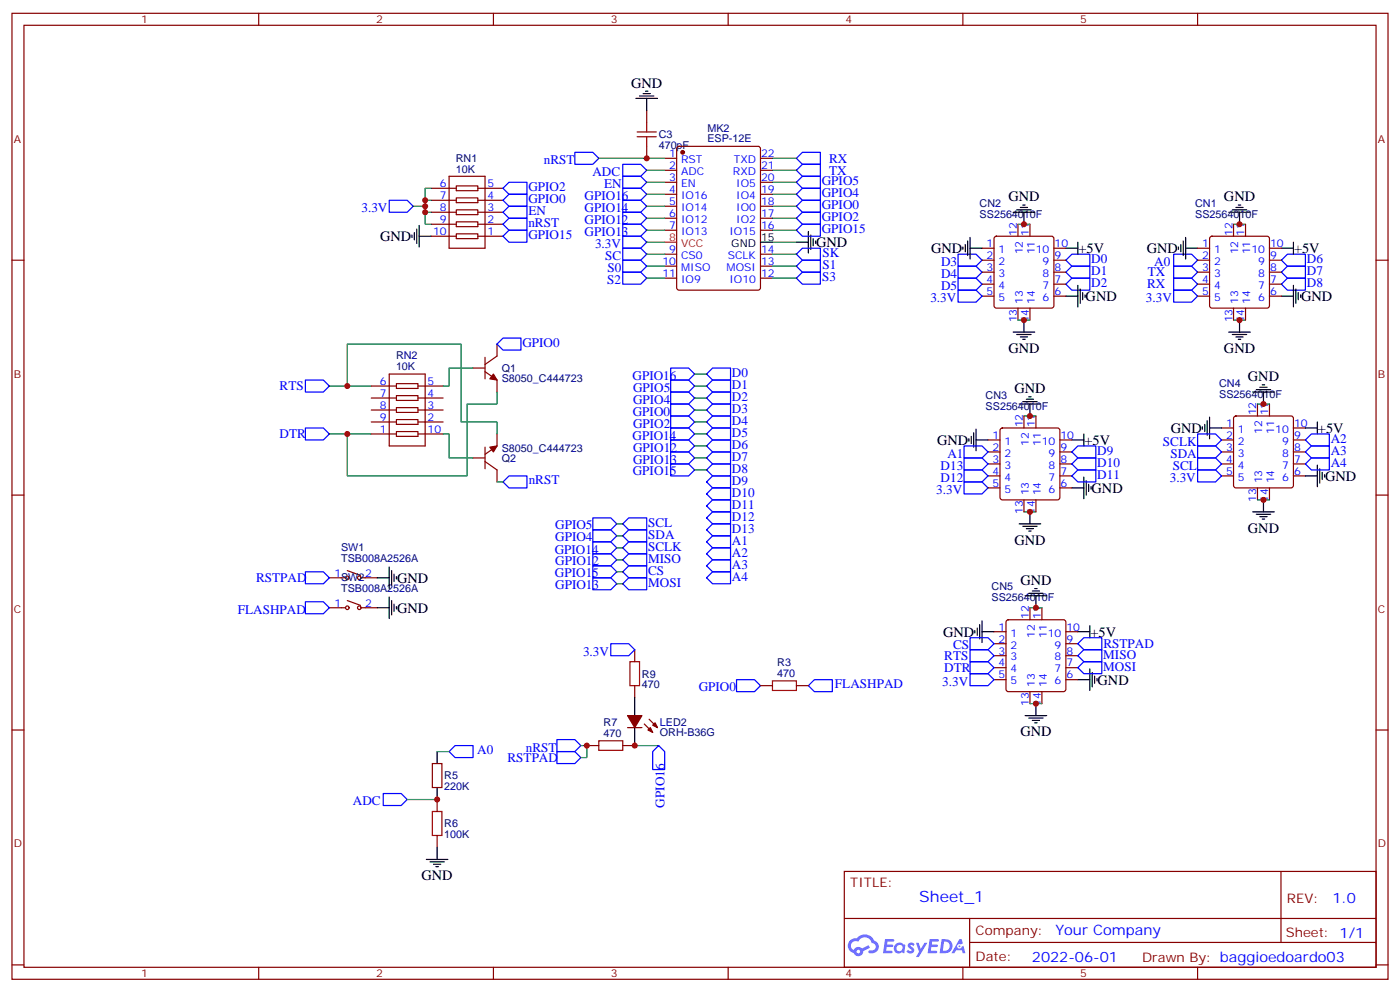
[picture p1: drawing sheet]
<svg xmlns="http://www.w3.org/2000/svg" width="412mm" height="292mm" viewBox="0 0 412 292" stroke-linecap="round" stroke-linejoin="round" font-family="sans-serif">
<g fill="none" stroke="#870000" stroke-width=".35">
<path d="M3.5 3.9h405.4v284.4h-405.4zM7.1 7.4h398.2v277.3h-398.2zM76.2 3.9v3.5M145.3 3.9v3.5M214.5 3.9v3.5M283.6 3.9v3.5M352.8 3.9v3.5M3.5 76.6h3.6M405.3 76.6h3.6M3.5 145.7h3.6M405.3 145.7h3.6M3.5 214.9h3.6"/>
<path d="M405.3 214.9h3.6M248.7 256.5h156.6v28.2h-156.6zM377.3 256.5v20.9M248.7 270.4h156.5M285.6 277.4h119.6M285.6 270.4v14.1M3.5 284h3.6M76.2 284.7v3.6M145.3 284.7v3.6M214.5 284.7v3.6M283.6 284.7v3.6M352.8 284.7v3.6"/>
<path d="M405.3 284h3.6"/>
</g>
<g fill="#5487ff">
<path d="M267.7 277.7a1.22 1.22 0 0 1 1.7 .2l-.4 .6a.47 .47 0 0 0-.3-.4 .47 .47 0 0 0-.5 .2l.1 .2a1.14 1.14 0 0 1 .8 1.8 1.14 1.14 0 0 1-1.9 0l-.2-.2 .5-.6 .7 .5a.29 .29 0 0 0 .3-.3 .29 .29 0 0 0-.2-.3 1.04 1.04 0 0 1-.6-1.7z"/>
<path d="M260.7 276.4h2.4l.3 .2-.2 .5-1.8 .1-.1 .8h1.5l.3 .4-.3 .4h-1.6l-.2 1.1h1.7l.2 .3-.2 .3-2.6 .1z"/>
<path d="M273.8 276.4h2.4l.3 .2-.1 .5-1.8 .1-.2 .8h1.6l.3 .4-.4 .4h-1.6l-.1 1.1h1.7l.2 .3-.2 .3-2.6 .1z"/>
<path d="M282.6 276.4h.7l.3 1.3-.6 .3a.69 .69 0 0 0-1 .3 .69 .69 0 0 0 .4 .9 .69 .69 0 0 0 .9-.6l.5-.2 .6 2.2h-.8l-.2-.9h-1.8l-.5 .9h-.8z"/>
<path d="M269.8 277.5h.8l.6 1.8 1.1-1.8h.9l-2.6 4.2h-.8l.9-1.5z"/>
<path d="M277.4 276.4l-.6 4.2h1.3a2.11 2.11 0 0 0 2.5-2.1 2.11 2.11 0 0 0-2.5-2.1zM278.1 277.2a1.39 1.39 0 0 1 1.7 1.4 1.39 1.39 0 0 1-1.8 1.3h-.3z"/>
<path d="M263.7 278.1a1.54 1.54 0 0 0-.1 2.1 1.54 1.54 0 0 0 2.2 .1l.6 .3 .3-2.3-.2-.3h-.4a1.49 1.49 0 0 0-2.4 .1zM264 279.1a.94 .94 0 0 1 1.8 0 .94 .94 0 0 1-1.8 0z"/>
<path d="M250.4 276.8a2.18 2.18 0 0 0 1.1 3.7 1.44 1.44 0 0 0 1.6 .9 1.44 1.44 0 0 0 1.2-1.4l2-1-.5-.8-1.9 1a1.47 1.47 0 0 0-2.4 .4 1.39 1.39 0 0 1-.7-1.9 1.39 1.39 0 0 1 2-.5 2.12 2.12 0 0 1 2.2-1.3 2.12 2.12 0 0 1 1.9 1.7 1.14 1.14 0 0 1 1.1 1.4 1.14 1.14 0 0 1-1.7 .7 .43 .43 0 0 0-.5 .4 .43 .43 0 0 0 .4 .5 1.98 1.98 0 0 0 2.5-1.2 1.98 1.98 0 0 0-1.2-2.6 3.1 3.1 0 0 0-5.3-.6l-.9 .1zM252.3 280.1a.55 .55 0 0 1 1.1 0 .55 .55 0 0 1-1.1 0z"/>
<circle cx="282.6" cy="278.5" r=".26"/>
</g>
<g fill="none" stroke="#00f" stroke-width=".35">
<path d="M114.7 58.9h5.2l1.8 1.8-1.8 1.8h-5.2zM148.2 55.4l1.7-1.7h5.3v3.5h-5.3zM148.2 58.9l1.7-1.7h5.3v3.5h-5.3zM169.3 44.8h5.3l1.8 1.8-1.8 1.8h-5.3zM183.4 51.9h5.3l1.8 1.8-1.8 1.7h-5.3zM183.4 48.4h5.3l1.8 1.7-1.8 1.8h-5.3zM183.4 55.4h5.3l1.8 1.8-1.8 1.7h-5.3zM183.4 58.9h5.3l1.8 1.8-1.8 1.8h-5.3zM234.6 57.2l1.8-1.8h5.3v3.5h-5.3zM234.6 53.7l1.8-1.8h5.3v3.5h-5.3zM234.6 50.1l1.8-1.7h5.3v3.5h-5.3zM234.6 46.6l1.8-1.8h5.3v3.6h-5.3z"/>
<path d="M148.2 62.5l1.7-1.8h5.3v3.5h-5.3zM148.2 66l1.7-1.8h5.3v3.6h-5.3zM149.9 67.8h5.3v3.5h-5.3l-1.7-1.8zM183.4 69.5h5.3l1.8 1.8-1.8 1.8h-5.3zM183.4 62.5h5.3l1.8 1.7-1.8 1.8h-5.3zM183.4 66h5.3l1.8 1.8-1.8 1.7h-5.3zM183.4 73.1h5.3l1.8 1.7-1.8 1.8h-5.3zM183.4 76.6h5.3l1.8 1.8-1.8 1.7h-5.3zM234.6 64.2l1.8-1.7h5.3v3.5h-5.3zM234.6 60.7l1.8-1.8h5.3v3.6h-5.3zM234.6 67.8l1.8-1.8h5.3v3.5h-5.3zM234.6 74.8l1.8-1.7h5.3v3.5h-5.3z"/>
<path d="M234.6 78.4l1.8-1.8h5.3v3.5h-5.3zM282.2 74.8h5.3l1.8 1.8-1.8 1.8h-5.3zM282.2 78.4h5.3l1.8 1.7-1.8 1.8h-5.3zM314 76.6l1.7-1.8h5.3v3.6h-5.3zM345.7 74.8h5.3l1.8 1.8-1.8 1.8h-5.3zM345.7 78.4h5.3l1.8 1.7-1.8 1.8h-5.3zM377.5 76.6l1.7-1.8h5.3v3.6h-5.3zM183.4 80.1h5.3l1.8 1.8-1.8 1.7h-5.3zM234.6 81.9l1.8-1.8h5.3v3.5h-5.3zM282.2 81.9h5.3l1.8 1.7-1.8 1.8h-5.3zM282.2 85.4h5.3l1.8 1.8-1.8 1.7h-5.3zM314 83.6l1.7-1.7h5.3v3.5h-5.3z"/>
<path d="M314 80.1l1.7-1.7h5.3v3.5h-5.3zM345.7 81.9h5.3l1.8 1.7-1.8 1.8h-5.3zM345.7 85.4h5.3l1.8 1.8-1.8 1.7h-5.3zM377.5 83.6l1.7-1.7h5.3v3.5h-5.3zM377.5 80.1l1.7-1.7h5.3v3.5h-5.3zM90 111.9h5.2l1.8 1.7-1.8 1.8h-5.2zM146.4 101.3l1.8-1.8h5.3v3.5h-5.3zM197.6 115.4h5.2l1.8 1.8-1.8 1.7h-5.2zM197.6 111.9h5.2l1.8 1.7-1.8 1.8h-5.2zM197.6 108.3h5.2l1.8 1.8-1.8 1.8h-5.2zM197.6 118.9h5.2l1.8 1.8-1.8 1.7h-5.2zM208.1 113.6l1.8-1.7h5.3v3.5h-5.3z"/>
<path d="M208.1 117.2l1.8-1.8h5.3v3.5h-5.3zM208.1 110.1l1.8-1.8h5.3v3.6h-5.3zM90 126h5.2l1.8 1.7-1.8 1.8h-5.2zM197.6 122.4h5.2l1.8 1.8-1.8 1.8h-5.2zM197.6 136.6h5.2l1.8 1.7-1.8 1.8h-5.2zM197.6 126h5.2l1.8 1.7-1.8 1.8h-5.2zM197.6 129.5h5.2l1.8 1.8-1.8 1.7h-5.2zM197.6 133h5.2l1.8 1.8-1.8 1.8h-5.2zM208.1 124.2l1.8-1.8h5.3v3.6h-5.3zM208.1 134.8l1.8-1.8h5.3v3.6h-5.3zM208.1 127.7l1.8-1.7h5.3v3.5h-5.3zM208.1 138.3l1.8-1.7h5.3v3.5h-5.3z"/>
<path d="M208.1 131.3l1.8-1.8h5.3v3.5h-5.3zM208.1 120.7l1.8-1.8h5.3v3.5h-5.3zM284 134.8h5.3l1.7 1.8-1.7 1.7h-5.3zM284 131.3h5.3l1.7 1.7-1.7 1.8h-5.3zM284 138.3h5.3l1.7 1.8-1.7 1.8h-5.3zM315.7 133l1.8-1.7h5.3v3.5h-5.3zM317.5 134.8h5.3v3.5h-5.3l-1.8-1.7zM352.8 138.3h5.3l1.7 1.8-1.7 1.8h-5.3zM352.8 134.8h5.3l1.7 1.8-1.7 1.7h-5.3zM352.8 131.3h5.3l1.7 1.7-1.7 1.8h-5.3zM352.8 127.7h5.3l1.7 1.8-1.7 1.8h-5.3zM384.5 133l1.8-1.7h5.3v3.5h-5.3z"/>
<path d="M384.5 136.6l1.8-1.8h5.3v3.5h-5.3zM384.5 129.5l1.8-1.8h5.3v3.6h-5.3zM148.2 141.9l1.7-1.8h5.3v3.5h-5.3zM174.6 152.4h5.3l1.8 1.8-1.8 1.8h-5.3zM174.6 156h5.3l1.8 1.7-1.8 1.8h-5.3zM174.6 159.5h5.3l1.8 1.8-1.8 1.7h-5.3zM183.4 154.2l1.8-1.8h5.3v3.6h-5.3zM183.4 157.7l1.8-1.7h5.3v3.5h-5.3zM185.2 159.5h5.3v3.5h-5.3l-1.8-1.7zM208.1 152.4l1.8-1.7h5.3v3.5h-5.3zM208.1 159.5l1.8-1.8h5.3v3.6h-5.3zM208.1 141.9l1.8-1.8h5.3v3.5h-5.3z"/>
<path d="M208.1 156l1.8-1.8h5.3v3.5h-5.3zM208.1 148.9l1.8-1.8h5.3v3.6h-5.3zM208.1 145.4l1.8-1.8h5.3v3.5h-5.3zM284 141.9h5.3l1.7 1.7-1.7 1.8h-5.3zM315.7 140.1l1.8-1.8h5.3v3.6h-5.3zM90 168.3h5.2l1.8 1.8-1.8 1.7h-5.2zM90 177.1h5.2l1.8 1.8-1.8 1.8h-5.2zM174.6 163h5.3l1.8 1.8-1.8 1.7h-5.3zM174.6 166.5h5.3l1.8 1.8-1.8 1.8h-5.3zM174.6 170.1h5.3l1.8 1.7-1.8 1.8h-5.3zM183.4 164.8l1.8-1.8h5.3v3.5h-5.3zM183.4 168.3l1.8-1.8h5.3v3.6h-5.3z"/>
<path d="M183.4 171.8l1.8-1.7h5.3v3.5h-5.3zM208.1 163l1.8-1.7h5.3v3.5h-5.3zM208.1 170.1l1.8-1.8h5.3v3.5h-5.3zM208.1 166.5l1.8-1.7h5.3v3.5h-5.3zM179.9 189.5h5.3l1.8 1.7-1.8 1.8h-5.3zM285.8 198.3h5.2l1.8 1.8-1.8 1.7h-5.2zM285.8 187.7h5.2l1.8 1.8-1.8 1.7h-5.2zM285.8 191.2h5.2l1.8 1.8-1.8 1.8h-5.2zM285.8 194.8h5.2l1.8 1.7-1.8 1.8h-5.2zM317.5 193l1.8-1.8h5.3v3.6h-5.3zM317.5 196.5l1.8-1.7h5.3v3.5h-5.3zM317.5 189.5l1.8-1.8h5.3v3.5h-5.3z"/>
<path d="M164 217.7h5.3l1.8 1.8-1.8 1.7h-5.3zM217 200.1h5.2l1.8 1.7-1.8 1.8h-5.2zM238.1 201.8l1.8-1.7h5.3v3.5h-5.3zM112.9 233.6h5.3l1.7 1.7-1.7 1.8h-5.3zM132.3 221.2l1.8-1.7h5.2v3.5h-5.2zM164 221.2h5.3l1.8 1.8-1.8 1.8h-5.3zM192.3 221.2l1.7-1.7 1.8 1.7v5.3h-3.5z"/>
</g>
<g fill="none" stroke="#008700" stroke-width=".35">
<path d="M125.2 58.9h1.8M127 55.4h-1.8v10.6h1.8M176.4 46.6h19.4M190.5 50.1h5.3M190.5 53.7h5.3M190.5 57.2h5.3M227.5 46.6h7.1M227.5 50.1h7.1M227.5 53.7h7.1M227.5 57.2h7.1M121.7 60.7h3.5M125.2 62.5h1.8"/>
<path d="M190.5 60.7h5.3M190.5 67.8h5.3M190.5 64.2h5.3M190.5 71.3h5.3M190.5 78.4h5.3M190.5 74.8h5.3M227.5 60.7h7.1M227.5 67.8h7.1M227.5 64.2h7.1M227.5 71.3h7.1M227.5 78.4h7.1M227.5 74.8h7.1"/>
<path d="M299.9 66h3.5M363.4 66h3.5M190.5 81.9h5.3M227.5 81.9h7.1M299.9 94.2h3.5M363.4 94.2h3.5M97 113.6h12.4M102.3 113.6v-12.3h33.5v22.9h10.6v3.5M139.3 108.3h-7v5.3h-1.8M146.4 115.4v3.5h-8.8v21.2h-35.3v-12.4M204.6 117.2h3.5M204.6 113.6h3.5"/>
<path d="M204.6 110.1h3.5M370.4 118.9h3.5M97 127.7h12.4M130.5 127.7h1.8v7.1h7M204.6 124.2h3.5M204.6 127.7h3.5M204.6 120.7h3.5M204.6 134.8h3.5M204.6 131.3h3.5M204.6 138.3h3.5M301.6 122.4h3.6M146.4 141.9h1.8"/>
<path d="M181.7 157.7h1.7M181.7 154.2h1.7M301.6 150.7h3.6M370.4 147.1h3.5M181.7 161.3h1.7M181.7 168.3h1.7M181.7 164.8h1.7M181.7 171.8h1.7M303.4 178.9h3.5M171.1 219.5h1.8v3.5h-1.8M187 219.5h7M303.4 207.1h3.5"/>
<path d="M119.9 235.3h8.9M128.8 221.2h3.5"/>
</g>
<path d="M187.7 38.8h5.6M190.5 36v2.8M187.7 40.3h5.6M190.5 40.3v2.8M185.6 194.8h2.8v7h-2.8zM176.4 218.1h7v2.8h-7zM227.5 200.4h7.1v2.8h-7.1zM127.4 238.9h2.8v7h-2.8z" fill="none" stroke="#a10000" stroke-width=".35"/>
<g fill="none" stroke="#870000" stroke-width=".35">
<path d="M190.5 32.5v3.5M127 58.9h7.4M127 55.4h7.4M132.3 51.9h10.6v21.2h-10.6zM134.4 58.2h6.4v1.5h-6.4zM134.4 54.7h6.4v1.4h-6.4zM140.8 58.9h7.4M140.8 55.4h7.4M190.5 43.1v3.5M195.8 46.6h3.5M195.8 50.1h3.5M195.8 53.7h3.5"/>
<path d="M195.8 57.2h3.5M199.6 43.3l.4-.2h23.3l.7 .4v41.2l-.4 .7h-23.6l-.6-.5-.1-41.1zM224 46.6h3.5M224 50.1h3.5M224 53.7h3.5M224 57.2h3.5M127 69.5h7.4M127 62.5h7.4M127 66h7.4M134.4 68.8h6.4v1.4h-6.4zM134.4 65.3h6.4v1.4h-6.4zM134.4 61.8h6.4v1.4h-6.4z"/>
<path d="M140.8 69.5h7.4M140.8 62.5h7.4M140.8 66h7.4M195.8 60.7h3.5M195.8 64.2h3.5M195.8 67.8h3.5M195.8 74.8h3.5M195.8 78.4h3.5M224 60.7h3.5M224 64.2h3.5M224 67.8h3.5M224 74.8h3.5"/>
<path d="M224 78.4h3.5M289.3 73.1h3.5M289.3 76.6h3.5M293 69.7l.5-.2h16.2l.5 .2 .2 .5v19.8l-.2 .5-.5 .2h-16.2l-.5-.2-.2-.5v-19.8zM299.9 66v3.5M303.4 66v3.5M310.4 73.1h3.6M310.4 76.6h3.6M352.8 73.1h3.5M352.8 76.6h3.5M356.5 69.7l.5-.2h16.2l.5 .2 .2 .5v19.8l-.2 .5-.5 .2h-16.2l-.5-.2-.2-.5v-19.8zM363.4 66v3.5"/>
<path d="M366.9 66v3.5M373.9 73.1h3.6M373.9 76.6h3.6M195.8 81.9h3.5M224 81.9h3.5M289.3 80.1h3.5M289.3 83.6h3.5M289.3 87.2h3.5M299.9 90.7v3.5M303.4 90.7v3.5M310.4 80.1h3.6M310.4 83.6h3.6"/>
<path d="M310.4 87.2h3.6M352.8 80.1h3.5M352.8 83.6h3.5M352.8 87.2h3.5M363.4 90.7v3.5M366.9 90.7v3.5M373.9 80.1h3.6M373.9 83.6h3.6M373.9 87.2h3.6M109.4 117.2h7.4M109.4 113.6h7.4M114.7 110.1h10.5v21.2h-10.5z"/>
<path d="M116.8 120h6.3v1.4h-6.3zM116.8 116.5h6.3v1.4h-6.3zM116.8 112.9h6.3v1.4h-6.3zM123.1 117.2h7.4M123.1 113.6h7.4M139.3 108.3h3.6M142.9 105.2v6.3M142.9 109.4l3.5 2.5v3.5M146.4 101.3v3.5l-3.5 2.5M370.4 118.9v3.5M373.9 118.9v3.5M109.4 127.7h7.4"/>
<path d="M109.4 120.7h7.4M109.4 124.2h7.4M116.8 127h6.3v1.4h-6.3zM116.8 123.5h6.3v1.4h-6.3zM123.1 127.7h7.4M123.1 120.7h7.4M123.1 124.2h7.4M139.3 134.8h3.6M142.9 131.6v6.4M142.9 135.9l3.5 2.4v3.6M146.4 127.7v3.6l-3.5 2.4M291 129.5h3.6"/>
<path d="M291 133h3.6M291 136.6h3.6M294.8 126.2l.5-.2h16.2l.5 .2 .2 .5v19.7l-.2 .5-.5 .2h-16.2l-.5-.2-.2-.5v-19.7zM301.6 122.4v3.6M305.2 122.4v3.6M312.2 129.5h3.5M312.2 133h3.5M312.2 136.6h3.5M359.8 129.5h3.6M359.8 133h3.6M359.8 136.6h3.6M359.8 126h3.6"/>
<path d="M363.6 122.7l.5-.3h16.2l.5 .3 .2 .5v19.7l-.2 .5-.5 .2h-16.2l-.5-.2-.2-.5v-19.7zM381 129.5h3.5M381 133h3.5M381 136.6h3.5M381 126h3.5M291 140.1h3.6M291 143.6h3.6M301.6 147.1v3.6M305.2 147.1v3.6M312.2 140.1h3.5M312.2 143.6h3.5M359.8 140.1h3.6"/>
<path d="M370.4 143.6v3.5M373.9 143.6v3.5M381 140.1h3.5M97 170.1h4.6M97 178.9h4.6M102.3 168l3.9 1.4M102.3 176.8l3.9 1.4M106.5 170.1h4.6M106.5 178.9h4.6M303.4 178.9v3.5M306.9 178.9v3.5M187 191.2v3.6"/>
<path d="M292.8 185.9h3.5M292.8 189.5h3.5M292.8 193h3.5M292.8 196.5h3.5M296.6 182.6l.4-.2h16.3l.5 .2 .2 .5v19.8l-.3 .5-.4 .2h-16.3l-.5-.2-.2-.5v-19.8zM314 185.9h3.5M314 189.5h3.5M314 193h3.5M314 196.5h3.5M172.9 219.5h3.5M183.4 219.5h3.6M184.9 214.2h4.2"/>
<path d="M187 201.8v3.6M189.8 213.1l2.5 2.5M191.2 211.7l2.5 2.5M224 201.8h3.5M234.6 201.8h3.5M292.8 200.1h3.5M303.4 203.6v3.5M306.9 203.6v3.5M314 200.1h3.5M127.4 224.8h2.8v7h-2.8zM128.8 235.3v3.6M128.8 245.9v3.5"/>
<circle cx="102.3" cy="178.9" r=".53"/>
<circle cx="102.3" cy="170.1" r=".53"/>
<circle cx="105.8" cy="178.9" r=".53"/>
<circle cx="105.8" cy="170.1" r=".53"/>
</g>
<g fill="none" stroke="#000" stroke-width=".35">
<path d="M187.3 29h6.4M188.4 28.3h4.2M189.4 27.6h2.2M190.1 26.8h.8M190.5 29v3.5M121.4 69.2v.7M122.1 68.5v2.1M122.8 67.4v4.2M123.5 69.5h3.5M123.5 66.4v6.3M224 71.3h3.5M234.6 71.3h3.5"/>
<path d="M238.1 68.1v6.4M238.8 69.2v4.2M239.5 70.2v2.2M240.2 70.9v.7M283.6 72.7v.7M284.3 72v2.1M285 70.9v4.3M285.8 73.1h3.5M285.8 69.9v6.3M298.4 62.5h6.4M299.5 61.8h4.2M300.6 61.1h2.1"/>
<path d="M301.3 60.4h.7M301.6 62.5v3.5M314 73.1h3.5M317.5 71.3v3.5M347.1 72.7v.7M347.8 72v2.1M348.5 70.9v4.3M349.2 73.1h3.6M349.2 69.9v6.3M361.9 62.5h6.4M363 61.8h4.2M364.1 61.1h2.1"/>
<path d="M364.8 60.4h.7M365.1 62.5v3.5M377.5 73.1h3.5M381 71.3v3.5M298.4 97.8h6.4M299.5 98.5h4.2M300.6 99.2h2.1M301.3 99.9h.7M301.6 94.2v3.6M314 87.2h3.5M317.5 84v6.3M318.2 85.1v4.2"/>
<path d="M318.9 86.1v2.1M319.6 86.8v.7M361.9 97.8h6.4M363 98.5h4.2M364.1 99.2h2.1M364.8 99.9h.7M365.1 94.2v3.6M377.5 87.2h3.5M381 84v6.3M381.7 85.1v4.2M382.4 86.1v2.1M383.1 86.8v.7"/>
<path d="M300.2 118.9h6.4M301.3 118.2h4.2M302.3 117.5h2.1M303 116.8h.7M303.4 118.9v3.5M369 115.4h6.4M370.1 114.7h4.2M371.1 114h2.1M371.8 113.3h.7M372.2 115.4v3.5M285.4 129.2v.7M286.1 128.4v2.2"/>
<path d="M286.8 127.4v4.2M287.5 129.5h3.5M287.5 126.3v6.4M315.7 129.5h3.6M319.3 127.7v3.6M354.2 125.6v.7M354.9 124.9v2.1M355.6 123.9v4.2M356.3 126h3.5M356.3 122.8v6.4M384.5 126h3.6M388.1 124.2v3.5"/>
<path d="M388.1 136.9v6.4M388.8 138v4.2M389.5 139v2.1M390.2 139.7v.7M300.2 154.2h6.4M301.3 154.9h4.2M302.3 155.6h2.1M303 156.3h.7M303.4 150.7v3.5M315.7 143.6h3.6M319.3 140.4v6.4M320 141.5v4.2"/>
<path d="M320.7 142.6v2.1M321.4 143.3v.7M369 150.7h6.4M370.1 151.4h4.2M371.1 152.1h2.1M371.8 152.8h.7M372.2 147.1v3.6M384.5 140.1h3.6M111.1 178.9h3.6M111.1 170.1h3.6M114.7 166.9v6.3M114.7 175.7v6.4"/>
<path d="M115.4 168v4.2M115.4 176.8v4.2M116.1 169v2.1M116.1 177.8v2.2M116.8 169.7v.7M116.8 178.5v.7M302 175.4h6.3M303 174.7h4.3M304.1 174h2.1M304.8 173.2h.7M305.2 175.4v3.5M287.2 185.6v.7"/>
<path d="M287.9 184.9v2.1M288.6 183.8v4.3M289.3 185.9h3.5M289.3 182.8v6.3M317.5 185.9h3.5M321 184.2v3.5M321 196.9v6.3M321.7 197.9v4.3M322.4 199v2.1M323.1 199.7v.7M187 205.4v5.2M187 214.2v5.3"/>
<path d="M302 210.6h6.3M303 211.3h4.3M304.1 212.1h2.1M304.8 212.8h.7M305.2 207.1v3.5M317.5 200.1h3.5M128.8 221.2v3.6M128.8 231.8v3.5M125.6 253h6.3M126.6 253.7h4.3M127.7 254.4h2.1M128.4 255.1h.7"/>
<path d="M128.8 249.4v3.6"/>
</g>
<g fill="#870000" stroke="#870000" stroke-width=".35">
<path d="M184.9 210.6h4.2l-2.1 3.6z"/>
<path d="M190.9 214.9l.7-.7 .7 1.4z"/>
<path d="M192.3 213.5l.7-.7 .7 1.4z"/>
<path d="M145.3 110.1l1.1 1.8-2.1-.4z"/>
<path d="M144.3 131.6l2.1-.3-1.1 1.7z"/>
<circle cx="201.1" cy="44.8" r=".53"/>
</g>
<path d="M195.8 71.3h3.5" fill="none" stroke="#f00" stroke-width=".35"/>
<g fill="#c00">
<circle cx="187" cy="219.5" r=".88"/>
<circle cx="172.9" cy="219.5" r=".88"/>
<circle cx="190.5" cy="46.6" r=".88"/>
<circle cx="125.2" cy="62.5" r=".88"/>
<circle cx="125.2" cy="58.9" r=".88"/>
<circle cx="125.2" cy="60.7" r=".88"/>
<circle cx="128.8" cy="235.3" r=".88"/>
<circle cx="102.3" cy="127.7" r=".88"/>
<circle cx="102.3" cy="113.6" r=".88"/>
<circle cx="301.6" cy="94.2" r=".88"/>
<circle cx="301.6" cy="66" r=".88"/>
<circle cx="365.1" cy="66" r=".88"/>
<circle cx="365.1" cy="94.2" r=".88"/>
<circle cx="303.4" cy="122.4" r=".88"/>
<circle cx="303.4" cy="150.7" r=".88"/>
<circle cx="372.2" cy="147.1" r=".88"/>
<circle cx="372.2" cy="118.9" r=".88"/>
<circle cx="305.2" cy="207.1" r=".88"/>
<circle cx="305.2" cy="178.9" r=".88"/>
</g>
<text font-size="4.6" fill="#00f" x="270.8" y="265.5">Sheet_1</text>
<g font-size="4.2">
<text x="185.9" y="25.8">GND</text>
<text x="297" y="59.3">GND</text>
<text x="360.5" y="59.3">GND</text>
<text x="112" y="71">GND</text>
<text x="240.4" y="72.7">GND</text>
<text x="274.3" y="74.5">GND</text>
<text x="317.7" y="74.5">+5V</text>
<text x="337.8" y="74.5">GND</text>
<text x="381.2" y="74.5">+5V</text>
<text x="319.8" y="88.6">GND</text>
<text x="383.3" y="88.6">GND</text>
<text x="297" y="103.9">GND</text>
<text x="360.5" y="103.9">GND</text>
<text x="367.6" y="112.2">GND</text>
<text x="298.8" y="115.7">GND</text>
<text x="276.1" y="130.9">GND</text>
<text x="319.4" y="130.9">+5V</text>
<text x="344.8" y="127.4">GND</text>
<text x="388.2" y="127.4">+5V</text>
<text x="390.3" y="141.5">GND</text>
<text x="321.6" y="145.1">GND</text>
<text x="298.8" y="160.3">GND</text>
<text x="367.6" y="156.8">GND</text>
<text x="116.9" y="171.5">GND</text>
<text x="300.6" y="172.1">GND</text>
<text x="116.9" y="180.3">GND</text>
<text x="277.8" y="187.4">GND</text>
<text x="321.2" y="187.4">+5V</text>
<text x="323.3" y="201.5">GND</text>
<text x="300.6" y="216.7">GND</text>
<text x="124.2" y="259.1">GND</text>
</g>
<g font-size="4.2" fill="#00f">
<text x="392.5" y="265.8">1.0</text>
<text x="310.9" y="275.3">Your Company</text>
<text x="304" y="283.1">2022-06-01</text>
</g>
<g font-size="3.9" fill="#00f">
<text x="244.2" y="48">RX</text>
<text x="160.2" y="48.4">nRST</text>
<text x="174.5" y="51.8">ADC</text>
<text x="244.2" y="51.5">TX</text>
<text x="155.7" y="56.3">GPIO2</text>
<text x="155.7" y="59.8">GPIO0</text>
<text x="172.2" y="58.9">GPIO16</text>
<text x="178" y="55.4">EN</text>
<text x="242.1" y="58">GPIO4</text>
<text x="242.1" y="54.5">GPIO5</text>
<text x="106.5" y="62.5">3.3V</text>
<text x="155.7" y="63.3">EN</text>
<text x="172.2" y="62.4">GPIO14</text>
<text x="172.2" y="65.9">GPIO12</text>
<text x="242.1" y="65.1">GPIO2</text>
<text x="242.1" y="61.6">GPIO0</text>
<text x="155.7" y="66.9">nRST</text>
<text x="155.7" y="70.4">GPIO15</text>
<text x="172.2" y="69.4">GPIO13</text>
<text x="242.1" y="68.6">GPIO15</text>
<text x="175.3" y="73.1">3.3V</text>
<text x="178.2" y="76.6">SC</text>
<text x="242.3" y="75.6">SK</text>
<text x="321.5" y="77.4">D0</text>
<text x="385" y="77.4">D6</text>
<text x="178.8" y="83.6">S2</text>
<text x="178.9" y="80.1">S0</text>
<text x="242.2" y="82.6">S3</text>
<text x="242.3" y="79.1">S1</text>
<text x="277.2" y="78.2">D3</text>
<text x="277.2" y="81.8">D4</text>
<text x="321.5" y="81">D1</text>
<text x="338.1" y="81.3">TX</text>
<text x="340" y="78.4">A0</text>
<text x="385" y="81">D7</text>
<text x="274" y="88.9">3.3V</text>
<text x="277.2" y="85.3">D5</text>
<text x="321.5" y="84.5">D2</text>
<text x="337.5" y="88.9">3.3V</text>
<text x="337.9" y="84.9">RX</text>
<text x="385" y="84.5">D8</text>
<text x="153.9" y="102.1">GPIO0</text>
<text x="186.3" y="111.8">GPIO16</text>
<text x="215.6" y="110.9">D0</text>
<text x="82.4" y="114.9">RTS</text>
<text x="186.5" y="118.8">GPIO4</text>
<text x="186.5" y="115.3">GPIO5</text>
<text x="215.6" y="114.5">D1</text>
<text x="215.6" y="118">D2</text>
<text x="186.4" y="122.3">GPIO0</text>
<text x="186.5" y="125.9">GPIO2</text>
<text x="215.6" y="125.1">D4</text>
<text x="215.6" y="121.5">D3</text>
<text x="82.4" y="129">DTR</text>
<text x="186.3" y="129.4">GPIO14</text>
<text x="215.6" y="128.6">D5</text>
<text x="342.6" y="131.2">SCLK</text>
<text x="392" y="130.4">A2</text>
<text x="186.5" y="132.9">GPIO12</text>
<text x="186.5" y="136.5">GPIO13</text>
<text x="215.6" y="135.6">D7</text>
<text x="215.6" y="132.1">D6</text>
<text x="279.1" y="134.8">A1</text>
<text x="323.2" y="137.4">D10</text>
<text x="323.2" y="133.9">D9</text>
<text x="344.8" y="134.7">SDA</text>
<text x="392" y="133.9">A3</text>
<text x="392" y="137.4">A4</text>
<text x="155.7" y="142.6">nRST</text>
<text x="186.4" y="139.9">GPIO15</text>
<text x="215.6" y="139.2">D8</text>
<text x="215.6" y="142.7">D9</text>
<text x="277.1" y="138.3">D13</text>
<text x="277.1" y="141.9">D12</text>
<text x="323.2" y="140.9">D11</text>
<text x="344.6" y="141.9">3.3V</text>
<text x="345.4" y="138.2">SCL</text>
<text x="215.6" y="149.8">D11</text>
<text x="215.6" y="146.2">D10</text>
<text x="275.8" y="145.4">3.3V</text>
<text x="163.5" y="155.9">GPIO5</text>
<text x="190.9" y="155">SCL</text>
<text x="215.6" y="153.3">D12</text>
<text x="163.5" y="159.4">GPIO4</text>
<text x="190.9" y="158.6">SDA</text>
<text x="215.6" y="160.3">A1</text>
<text x="215.6" y="156.8">D13</text>
<text x="163.4" y="162.9">GPIO14</text>
<text x="163.5" y="166.4">GPIO12</text>
<text x="190.9" y="165.6">MISO</text>
<text x="190.9" y="162.1">SCLK</text>
<text x="215.6" y="163.9">A2</text>
<text x="215.6" y="167.4">A3</text>
<text x="75.4" y="171.3">RSTPAD</text>
<text x="163.5" y="169.9">GPIO15</text>
<text x="163.5" y="173.5">GPIO13</text>
<text x="190.9" y="169.2">CS</text>
<text x="190.9" y="172.7">MOSI</text>
<text x="215.6" y="170.9">A4</text>
<text x="70.1" y="180.7">FLASHPAD</text>
<text x="280.7" y="191.1">CS</text>
<text x="325" y="190.8">RSTPAD</text>
<text x="171.7" y="193">3.3V</text>
<text x="278.2" y="194.2">RTS</text>
<text x="278.2" y="197.8">DTR</text>
<text x="325" y="193.9">MISO</text>
<text x="325" y="197.4">MOSI</text>
<text x="205.8" y="203.4">GPIO0</text>
<text x="246" y="202.6">FLASHPAD</text>
<text x="277.6" y="201.8">3.3V</text>
<text x="154.9" y="221.2">nRST</text>
<text x="140.6" y="222.1">A0</text>
<text x="149.5" y="224.2">RSTPAD</text>
<text x="103.9" y="237">ADC</text>
<text x="195.7" y="237.7" transform="rotate(-90 195.7 237.7)">GPIO16</text>
</g>
<g font-size="3.9" fill="#800">
<text x="250.5" y="261.1">TITLE:</text>
<text x="379.1" y="265.8">REV:</text>
<text x="287.4" y="275.3">Company:</text>
<text x="378.7" y="275.9">Sheet: 1/1</text>
<text x="287.4" y="283">Date:</text>
<text x="336.4" y="283.1">Drawn By: baggioedoardo03</text>
</g>
<g font-size="3.2" fill="#800">
<text x="41.6" y="6.9">1</text>
<text x="110.8" y="6.9">2</text>
<text x="179.9" y="6.9">3</text>
<text x="249.1" y="6.9">4</text>
<text x="318.2" y="6.9">5</text>
<text x="4.1" y="42">A</text>
<text x="405.9" y="42">A</text>
<text x="4.1" y="111.2">B</text>
<text x="405.9" y="111.2">B</text>
<text x="4.1" y="180.3">C</text>
<text x="405.9" y="180.3">C</text>
<text x="4.1" y="249.4">D</text>
<text x="405.9" y="249.4">D</text>
<text x="41.6" y="287.7">1</text>
<text x="110.8" y="287.7">2</text>
<text x="179.9" y="287.7">3</text>
<text x="249.1" y="287.7">4</text>
<text x="318.2" y="287.7">5</text>
</g>
<g font-size="3.2" fill="#000080">
<text x="194" y="40.7">C3</text>
<text x="208.4" y="41.9">ESP-12E</text>
<text x="208.4" y="39">MK2</text>
<text x="134.3" y="47.6">RN1</text>
<text x="194" y="43.8">470pF</text>
<text x="134.3" y="50.8">10K</text>
<text x="288.6" y="64.1">SS2564010F</text>
<text x="288.6" y="60.9">CN2</text>
<text x="352.1" y="64.1">SS2564010F</text>
<text x="352.1" y="60.9">CN1</text>
<text x="116.6" y="105.8">RN2</text>
<text x="116.6" y="109">10K</text>
<text x="147.8" y="112.5">S8050_C444723</text>
<text x="147.8" y="109.5">Q1</text>
<text x="359.1" y="113.8">CN4</text>
<text x="290.3" y="117.4">CN3</text>
<text x="359.1" y="117">SS2564010F</text>
<text x="290.3" y="120.6">SS2564010F</text>
<text x="147.8" y="132.9">S8050_C444723</text>
<text x="147.8" y="136.1">Q2</text>
<text x="100.5" y="165.4">TSB008A2526A</text>
<text x="100.5" y="162.2">SW1</text>
<text x="100.5" y="171">SW2</text>
<text x="292.1" y="173.8">CN5</text>
<text x="100.5" y="174.2">TSB008A2526A</text>
<text x="292.1" y="177">SS2564010F</text>
<text x="229" y="196.1">R3</text>
<text x="189.1" y="202.6">470</text>
<text x="189.1" y="199.4">R9</text>
<text x="229" y="199.4">470</text>
<text x="177.8" y="213.8">R7</text>
<text x="194.4" y="213.6">LED2</text>
<text x="177.8" y="217">470</text>
<text x="194.4" y="216.7">ORH-B36G</text>
<text x="130.9" y="232.6">220K</text>
<text x="130.9" y="229.4">R5</text>
<text x="130.9" y="243.5">R6</text>
<text x="130.9" y="246.8">100K</text>
</g>
<g font-size="3.2" fill="#00f">
<text x="197.1" y="46.2">1</text>
<text x="224.2" y="46.2">22</text>
<text x="197.1" y="49.8">2</text>
<text x="197.1" y="53.3">3</text>
<text x="200.6" y="48">RST</text>
<text x="200.6" y="51.5">ADC</text>
<text x="215.9" y="51.5">RXD</text>
<text x="216.1" y="48">TXD</text>
<text x="224.2" y="53.3">20</text>
<text x="224.2" y="49.8">21</text>
<text x="129.6" y="55.1">6</text>
<text x="129.6" y="58.6">7</text>
<text x="143.6" y="58.6">4</text>
<text x="143.6" y="55.1">5</text>
<text x="197.1" y="56.8">4</text>
<text x="200.6" y="55.1">EN</text>
<text x="200.6" y="58.6">IO16</text>
<text x="216.9" y="58.6">IO4</text>
<text x="216.9" y="55.1">IO5</text>
<text x="224.2" y="56.8">19</text>
<text x="129.6" y="62.1">8</text>
<text x="129.6" y="65.7">9</text>
<text x="143.6" y="65.7">2</text>
<text x="143.6" y="62.1">3</text>
<text x="197.1" y="60.4">5</text>
<text x="197.1" y="63.9">6</text>
<text x="200.6" y="62.1">IO14</text>
<text x="200.6" y="65.7">IO12</text>
<text x="216.9" y="65.7">IO2</text>
<text x="216.9" y="62.1">IO0</text>
<text x="224.2" y="63.9">17</text>
<text x="224.2" y="60.4">18</text>
<text x="127.6" y="69.2">10</text>
<text x="143.6" y="69.2">1</text>
<text x="197.1" y="67.4">7</text>
<text x="200.6" y="69.2">IO13</text>
<text x="214.8" y="69.2">IO15</text>
<text x="224.2" y="67.4">16</text>
<text x="299.5" y="69.4" transform="rotate(-90 299.5 69.4)">12</text>
<text x="303" y="69.4" transform="rotate(-90 303 69.4)">11</text>
<text x="363" y="69.4" transform="rotate(-90 363 69.4)">12</text>
<text x="366.5" y="69.4" transform="rotate(-90 366.5 69.4)">11</text>
<text x="195.1" y="78">10</text>
<text x="197.1" y="74.5">9</text>
<text x="200.6" y="76.2">CS0</text>
<text x="214.4" y="76.2">SCLK</text>
<text x="224.2" y="78">13</text>
<text x="224.2" y="74.5">14</text>
<text x="290.6" y="72.7">1</text>
<text x="290.6" y="76.2">2</text>
<text x="294.1" y="74.5">1</text>
<text x="294.1" y="78">2</text>
<text x="301.3" y="74.9" transform="rotate(-90 301.3 74.9)">12</text>
<text x="304.8" y="74.9" transform="rotate(-90 304.8 74.9)">11</text>
<text x="305.1" y="74.5">10</text>
<text x="307.1" y="78">9</text>
<text x="310.6" y="76.2">9</text>
<text x="310.6" y="72.7">10</text>
<text x="354.1" y="72.7">1</text>
<text x="354.1" y="76.2">2</text>
<text x="357.6" y="74.5">1</text>
<text x="357.6" y="78">2</text>
<text x="364.8" y="74.9" transform="rotate(-90 364.8 74.9)">12</text>
<text x="368.3" y="74.9" transform="rotate(-90 368.3 74.9)">11</text>
<text x="368.6" y="74.5">10</text>
<text x="370.6" y="78">9</text>
<text x="374.1" y="76.2">9</text>
<text x="374.1" y="72.7">10</text>
<text x="195.1" y="81.5">11</text>
<text x="200.6" y="79.8">MISO</text>
<text x="200.6" y="83.3">IO9</text>
<text x="214" y="79.8">MOSI</text>
<text x="214.8" y="83.3">IO10</text>
<text x="224.2" y="81.5">12</text>
<text x="290.6" y="79.8">3</text>
<text x="290.6" y="83.3">4</text>
<text x="294.1" y="81.5">3</text>
<text x="307.1" y="81.5">8</text>
<text x="310.6" y="83.3">7</text>
<text x="310.6" y="79.8">8</text>
<text x="354.1" y="79.8">3</text>
<text x="354.1" y="83.3">4</text>
<text x="357.6" y="81.5">3</text>
<text x="370.6" y="81.5">8</text>
<text x="374.1" y="83.3">7</text>
<text x="374.1" y="79.8">8</text>
<text x="290.6" y="86.8">5</text>
<text x="294.1" y="85.1">4</text>
<text x="294.1" y="88.6">5</text>
<text x="301.3" y="89.4" transform="rotate(-90 301.3 89.4)">13</text>
<text x="304.8" y="89.4" transform="rotate(-90 304.8 89.4)">14</text>
<text x="307.1" y="88.6">6</text>
<text x="307.1" y="85.1">7</text>
<text x="310.6" y="86.8">6</text>
<text x="354.1" y="86.8">5</text>
<text x="357.6" y="85.1">4</text>
<text x="357.6" y="88.6">5</text>
<text x="364.8" y="89.4" transform="rotate(-90 364.8 89.4)">13</text>
<text x="368.3" y="89.4" transform="rotate(-90 368.3 89.4)">14</text>
<text x="370.6" y="88.6">6</text>
<text x="370.6" y="85.1">7</text>
<text x="374.1" y="86.8">6</text>
<text x="299.5" y="94.9" transform="rotate(-90 299.5 94.9)">13</text>
<text x="303" y="94.9" transform="rotate(-90 303 94.9)">14</text>
<text x="363" y="94.9" transform="rotate(-90 363 94.9)">13</text>
<text x="366.5" y="94.9" transform="rotate(-90 366.5 94.9)">14</text>
<text x="111.9" y="113.3">6</text>
<text x="125.9" y="113.3">5</text>
<text x="111.9" y="116.8">7</text>
<text x="125.9" y="116.8">4</text>
<text x="111.9" y="120.3">8</text>
<text x="111.9" y="123.9">9</text>
<text x="125.9" y="123.9">2</text>
<text x="125.9" y="120.3">3</text>
<text x="301.3" y="125.8" transform="rotate(-90 301.3 125.8)">12</text>
<text x="304.8" y="125.8" transform="rotate(-90 304.8 125.8)">11</text>
<text x="361.2" y="125.6">1</text>
<text x="370.1" y="122.3" transform="rotate(-90 370.1 122.3)">12</text>
<text x="373.6" y="122.3" transform="rotate(-90 373.6 122.3)">11</text>
<text x="381.2" y="125.6">10</text>
<text x="111.9" y="127.4">1</text>
<text x="125.9" y="127.4">10</text>
<text x="292.4" y="129.2">1</text>
<text x="295.9" y="130.9">1</text>
<text x="303" y="131.3" transform="rotate(-90 303 131.3)">12</text>
<text x="306.6" y="131.3" transform="rotate(-90 306.6 131.3)">11</text>
<text x="306.9" y="130.9">10</text>
<text x="312.4" y="129.2">10</text>
<text x="361.2" y="129.2">2</text>
<text x="364.7" y="127.4">1</text>
<text x="364.7" y="130.9">2</text>
<text x="371.8" y="127.8" transform="rotate(-90 371.8 127.8)">12</text>
<text x="375.4" y="127.8" transform="rotate(-90 375.4 127.8)">11</text>
<text x="375.7" y="127.4">10</text>
<text x="377.7" y="130.9">9</text>
<text x="381.2" y="129.2">9</text>
<text x="292.4" y="132.7">2</text>
<text x="292.4" y="136.2">3</text>
<text x="295.9" y="134.4">2</text>
<text x="295.9" y="138">3</text>
<text x="308.9" y="138">8</text>
<text x="308.9" y="134.4">9</text>
<text x="312.4" y="136.2">8</text>
<text x="312.4" y="132.7">9</text>
<text x="361.2" y="132.7">3</text>
<text x="361.2" y="136.2">4</text>
<text x="364.7" y="134.4">3</text>
<text x="364.7" y="138">4</text>
<text x="377.7" y="138">7</text>
<text x="377.7" y="134.4">8</text>
<text x="381.2" y="136.2">7</text>
<text x="381.2" y="132.7">8</text>
<text x="292.4" y="139.7">4</text>
<text x="292.4" y="143.3">5</text>
<text x="295.9" y="141.5">4</text>
<text x="308.9" y="141.5">7</text>
<text x="312.4" y="143.3">6</text>
<text x="312.4" y="139.7">7</text>
<text x="361.2" y="139.7">5</text>
<text x="364.7" y="141.5">5</text>
<text x="371.8" y="142.3" transform="rotate(-90 371.8 142.3)">13</text>
<text x="375.4" y="142.3" transform="rotate(-90 375.4 142.3)">14</text>
<text x="377.7" y="141.5">6</text>
<text x="381.2" y="139.7">6</text>
<text x="295.9" y="145">5</text>
<text x="303" y="145.8" transform="rotate(-90 303 145.8)">13</text>
<text x="306.6" y="145.8" transform="rotate(-90 306.6 145.8)">14</text>
<text x="308.9" y="145">6</text>
<text x="370.1" y="147.8" transform="rotate(-90 370.1 147.8)">13</text>
<text x="373.6" y="147.8" transform="rotate(-90 373.6 147.8)">14</text>
<text x="301.3" y="151.4" transform="rotate(-90 301.3 151.4)">13</text>
<text x="304.8" y="151.4" transform="rotate(-90 304.8 151.4)">14</text>
<text x="98.5" y="169.7">1</text>
<text x="107.6" y="169.7">2</text>
<text x="98.5" y="178.5">1</text>
<text x="107.6" y="178.5">2</text>
<text x="294.1" y="185.6">1</text>
<text x="303" y="182.2" transform="rotate(-90 303 182.2)">12</text>
<text x="306.6" y="182.2" transform="rotate(-90 306.6 182.2)">11</text>
<text x="314.1" y="185.6">10</text>
<text x="294.1" y="189.1">2</text>
<text x="297.6" y="187.4">1</text>
<text x="297.6" y="190.9">2</text>
<text x="304.8" y="187.8" transform="rotate(-90 304.8 187.8)">12</text>
<text x="308.3" y="187.8" transform="rotate(-90 308.3 187.8)">11</text>
<text x="308.6" y="187.4">10</text>
<text x="310.6" y="190.9">9</text>
<text x="314.1" y="189.1">9</text>
<text x="294.1" y="192.7">3</text>
<text x="294.1" y="196.2">4</text>
<text x="297.6" y="194.4">3</text>
<text x="297.6" y="197.9">4</text>
<text x="310.6" y="197.9">7</text>
<text x="310.6" y="194.4">8</text>
<text x="314.1" y="196.2">7</text>
<text x="314.1" y="192.7">8</text>
<text x="294.1" y="199.7">5</text>
<text x="297.6" y="201.5">5</text>
<text x="304.8" y="202.3" transform="rotate(-90 304.8 202.3)">13</text>
<text x="308.3" y="202.3" transform="rotate(-90 308.3 202.3)">14</text>
<text x="310.6" y="201.5">6</text>
<text x="314.1" y="199.7">6</text>
<text x="303" y="207.8" transform="rotate(-90 303 207.8)">13</text>
<text x="306.6" y="207.8" transform="rotate(-90 306.6 207.8)">14</text>
</g>
<g font-size="3.2" fill="#f00">
<text x="197.1" y="70.9">8</text>
<text x="200.6" y="72.7">VCC</text>
</g>
<g font-size="3.2">
<text x="224.2" y="70.9">15</text>
<text x="215.4" y="72.7">GND</text>
</g>
</svg>
